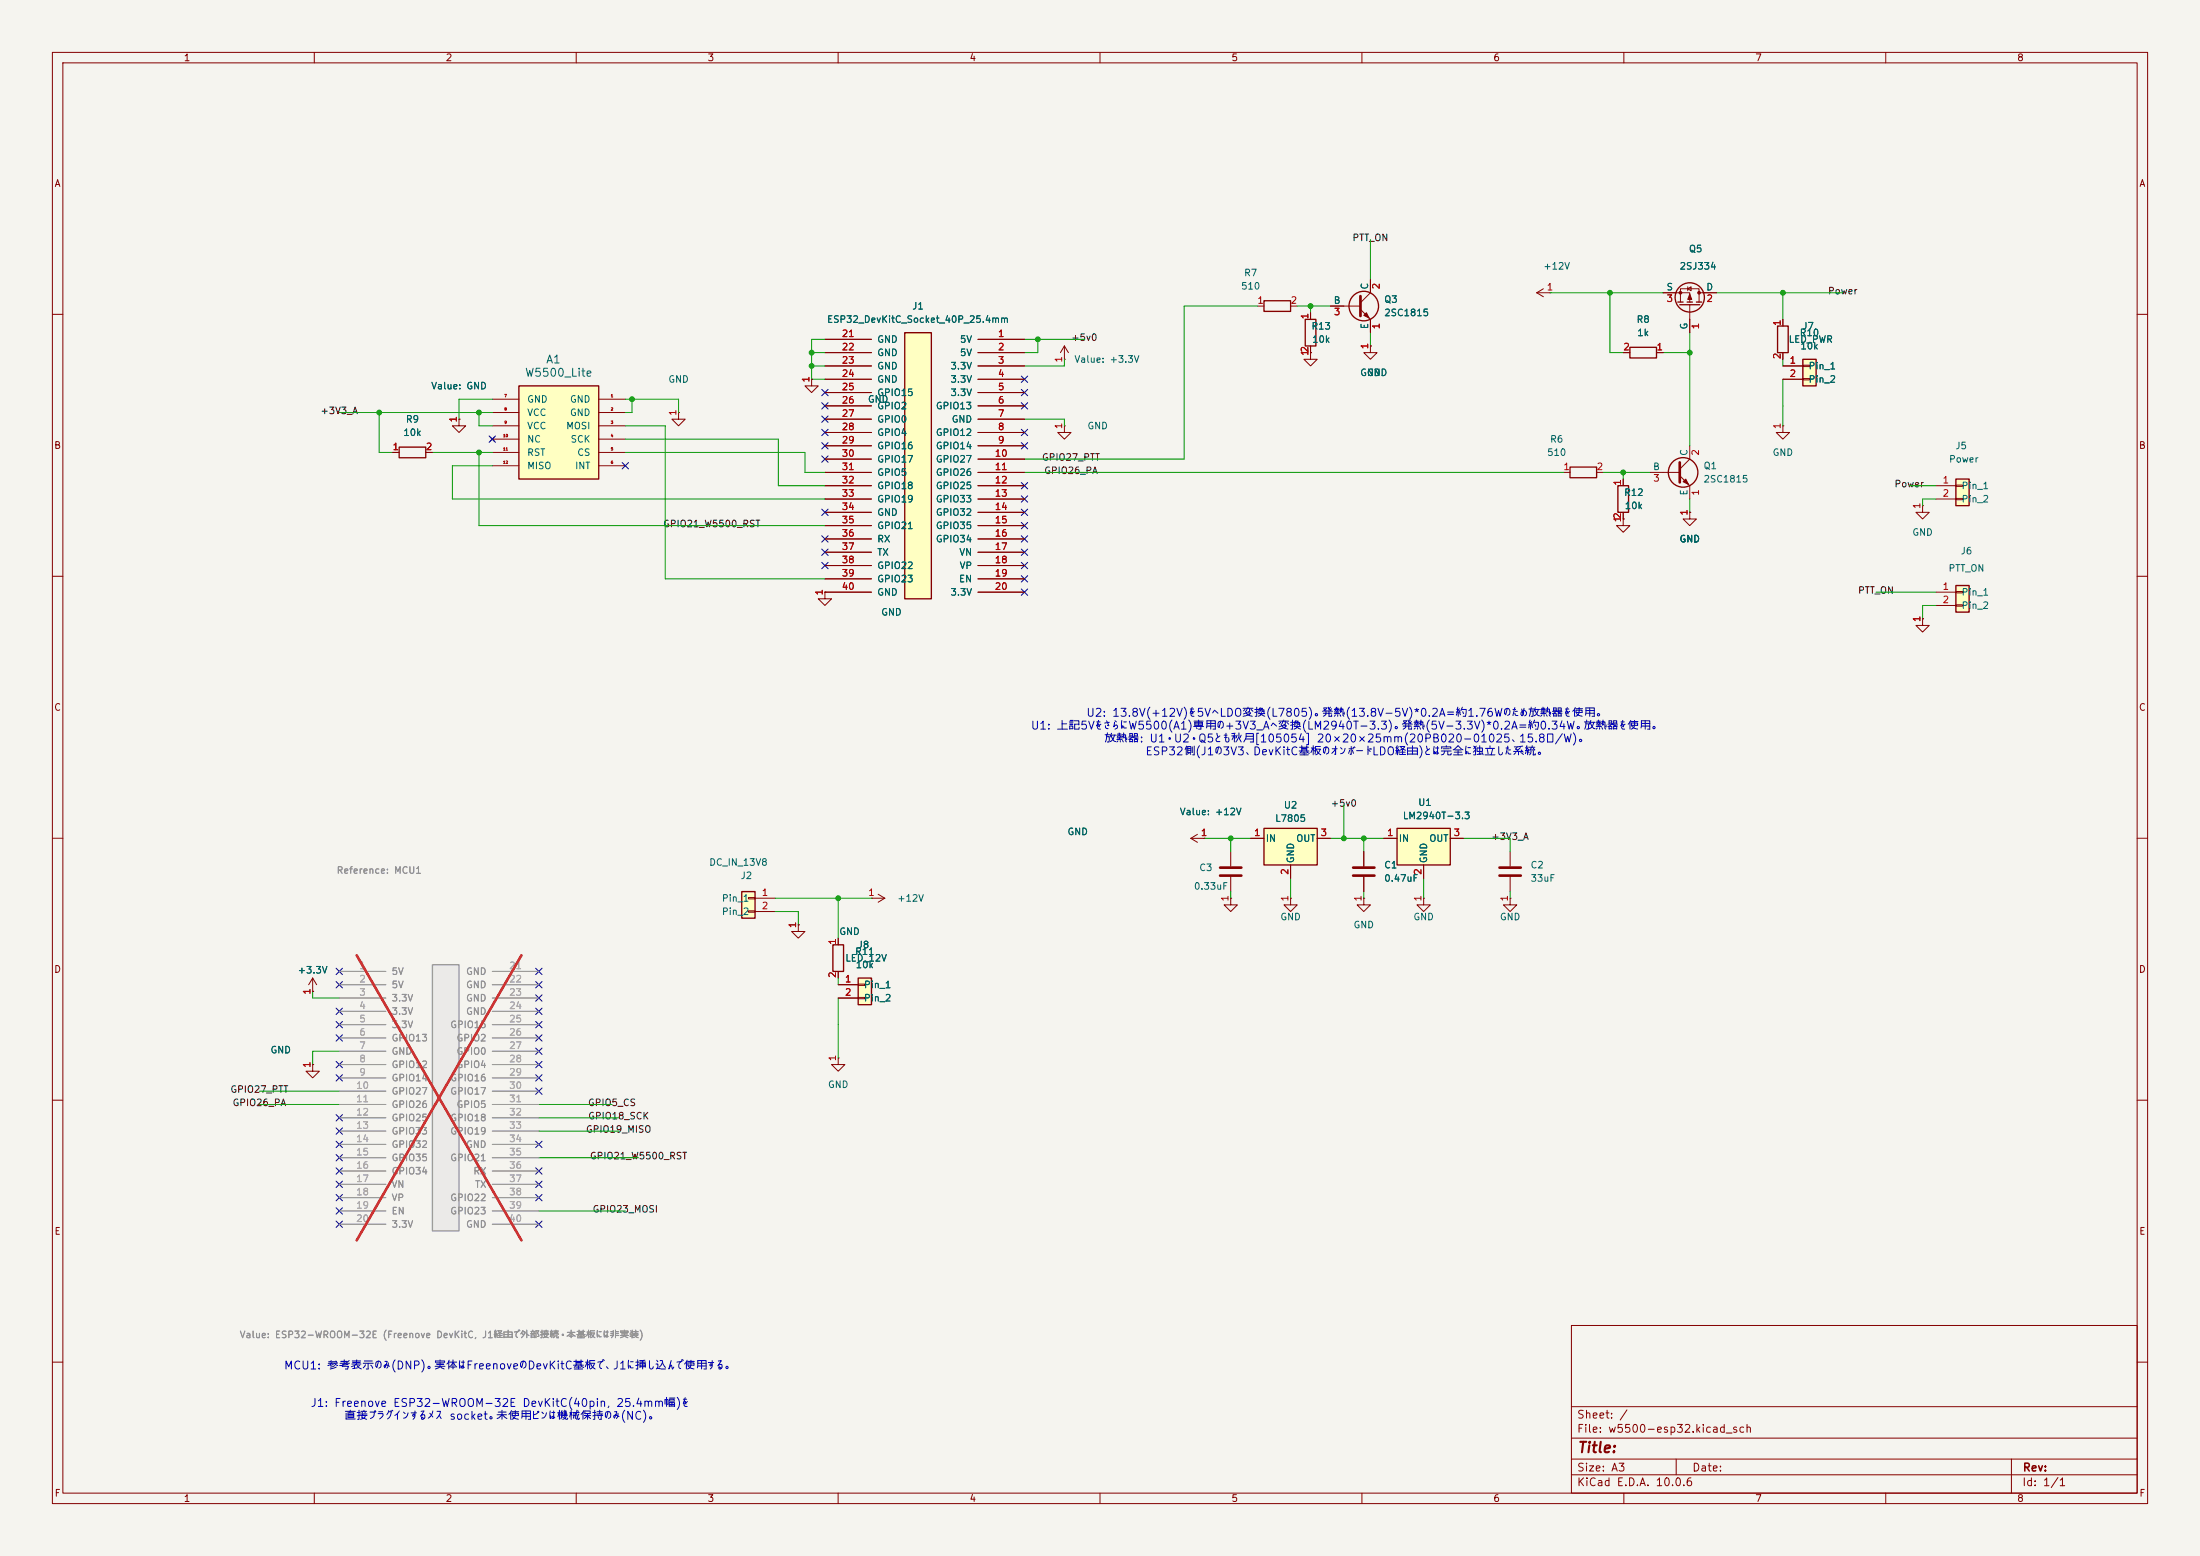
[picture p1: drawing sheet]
<svg xmlns="http://www.w3.org/2000/svg" width="420mm" height="297mm" viewBox="0 0 420 297" stroke-linecap="round" stroke-linejoin="round" font-family="sans-serif">
<path d="M0 0h420v297h-420z" fill="#f5f4ef" stroke="#f5f4ef" stroke-width=".19"/>
<g fill="none" stroke="#840000" stroke-width=".19">
<path d="M10 10h400v277h-400zM12 12h396v273h-396zM60 10v2M110 10v2M160 10v2M210 10v2M260 10v2M310 10v2M360 10v2M254 58.4h5.7M259.7 59.1l1.9 1.9v2.5M261.6 53.3v2.6l-1.9 1.9"/>
<path d="M10 60h2M250.2 67.3v1.3h1.3l-1.3 1.3-1.3-1.3h1.3M250.2 67.3h.1M408 60h2M10 110h2M367 118.1v1.3h1.3l-1.3 1.3-1.2-1.3h1.2M367 118.1h.1M408 110h2M10 160h2M408 160h2M10 210h2M408 210h2"/>
<path d="M300 253h108v32h-108zM10 260h2M300 278.5h108M300 274.5h108M300 268.5h108M320 278.5v3M384 278.5v6.5M408 260h2M60 285v2M110 285v2M160 285v2M210 285v2"/>
<path d="M260 285v2M300 281.5h108M310 285v2M360 285v2"/>
</g>
<path d="M259.7 56.5v3.8" fill="none" stroke="#840000" stroke-width=".51"/>
<circle cx="260.3" cy="58.4" r="2.82" fill="none" stroke="#840000" stroke-width=".25"/>
<path d="M260.3 60.2l.6-.5 .5 1z" fill="#840000" stroke="#840000" stroke-width=".19"/>
<path d="M241.3 158.1h10.2v7h-10.2z" fill="#ffffc2"/>
<path d="M241.3 158.1h10.2v7h-10.2z" fill="none" stroke="#840000" stroke-width=".25"/>
<path d="M238.8 160h2.5M246.4 165.1v2.5M251.5 160h2.5" fill="none" stroke="#840000" stroke-width=".19"/>
<path d="M266.7 158.1h10.2v7h-10.2z" fill="#ffffc2"/>
<path d="M266.7 158.1h10.2v7h-10.2z" fill="none" stroke="#840000" stroke-width=".25"/>
<g fill="none" stroke="#840000" stroke-width=".19">
<path d="M228.6 159.3l-1.3 .7M227.3 160h2.6M227.3 160l1.3 .8M229.9 160h.1M234.9 171.5v1.2h1.3l-1.3 1.3-1.2-1.3h1.2M234.9 171.5h.1M234.9 162.6v2.8M234.9 167.4v2.8M260.3 162.6v2.8M260.3 167.4v2.8M264.2 160h2.5M271.8 171.5v1.2h1.2l-1.2 1.3-1.3-1.3h1.3"/>
<path d="M271.8 171.5h.1M271.8 165.1v2.5M276.9 160h2.5M288.3 171.5v1.2h1.3l-1.3 1.3-1.3-1.3h1.3M288.3 171.5h.1M288.3 162.6v2.8M288.3 167.4v2.8"/>
</g>
<path d="M232.9 165.6h4.1M232.9 167.1h4.1M258.3 165.6h4.1M258.3 167.1h4.1M286.3 165.6h4M286.3 167.1h4" fill="none" stroke="#840000" stroke-width=".51"/>
<path d="M172.7 63.5h5.1v50.8h-5.1z" fill="#ffffc2"/>
<path d="M172.7 63.5h5.1v50.8h-5.1z" fill="none" stroke="#840000" stroke-width=".25"/>
<g fill="none" stroke="#840000" stroke-width=".19">
<path d="M129.5 78.7v1.3h1.3l-1.3 1.3-1.2-1.3h1.2M129.5 78.7h.1M154.9 72.4v1.3h1.3l-1.3 1.2-1.2-1.2h1.2M154.9 72.4h.1M157.5 64.8h8.9M157.5 67.3h8.9M157.5 69.9h8.9M157.5 72.4h8.9M157.5 74.9h8.9M157.5 77.5h8.9M186.7 64.8h8.9M186.7 67.3h8.9"/>
<path d="M186.7 69.9h8.9M186.7 72.4h8.9M186.7 74.9h8.9M186.7 77.5h8.9M157.5 80h8.9M157.5 82.6h8.9M157.5 85.1h8.9M157.5 87.6h8.9M157.5 90.2h8.9M157.5 92.7h8.9M157.5 95.3h8.9M157.5 97.8h8.9"/>
<path d="M186.7 80h8.9M186.7 82.6h8.9M186.7 85.1h8.9M186.7 87.6h8.9M186.7 90.2h8.9M186.7 92.7h8.9M186.7 95.3h8.9M186.7 97.8h8.9M340.4 81.3v1.3h1.2l-1.2 1.2-1.3-1.2h1.3M340.4 81.3h.1M157.5 113v1.3h1.2l-1.2 1.3-1.3-1.3h1.3M157.5 113h.1"/>
<path d="M157.5 100.3h8.9M157.5 102.9h8.9M157.5 105.4h8.9M157.5 108h8.9M157.5 110.5h8.9M157.5 113h8.9M186.7 100.3h8.9M186.7 102.9h8.9M186.7 105.4h8.9M186.7 108h8.9M186.7 110.5h8.9M186.7 113h8.9"/>
</g>
<path d="M344.2 68.6h2.5v5.1h-2.5z" fill="#ffffc2"/>
<g fill="none" stroke="#840000" stroke-width=".25">
<path d="M320.3 57.7h1M320.7 58.2h3.8M322.1 57.7h1M323.8 57.7h1.1M311.1 66.3h5.1v2h-5.1zM339.3 62.2h2.1v5.1h-2.1zM344.2 68.6h2.5v5.1h-2.5z"/>
<circle cx="322.6" cy="56.8" r="2.79"/>
</g>
<g fill="none" stroke="#840000" stroke-width=".19">
<path d="M317.5 55.9h5.1v1.8M320.8 57.7v-2.6h3.6v2.6M322.2 55.1l.6-.4v.8zM322.2 54.7v.8M322.6 58.2v5.3M324.4 55.9h3.3M309.9 67.3h1.2M316.2 67.3h1.3M340.4 69.9h3.8M340.4 72.4h3.8M340.4 61v1.2M340.4 67.3v1.3"/>
<path d="M344.2 69.7h1.2v.3h-1.2zM344.2 72.3h1.2v.2h-1.2z"/>
</g>
<g fill="#840000" stroke="#840000" stroke-width=".19">
<path d="M322.6 56.1l.4 1.1h-.8z"/>
<circle cx="324.4" cy="55.9" r=".25"/>
<circle cx="320.8" cy="55.9" r=".25"/>
</g>
<path d="M373.4 111.8h2.5v5h-2.5z" fill="#ffffc2"/>
<path d="M373.4 111.8h2.5v5h-2.5z" fill="none" stroke="#840000" stroke-width=".25"/>
<path d="M369.6 113h3.8M369.6 115.6h3.8M373.4 112.9h1.2v.3h-1.2zM373.4 115.4h1.2v.3h-1.2zM59.7 203.2v1.3h1.3l-1.3 1.2-1.3-1.2h1.3M59.7 203.2h.1" fill="none" stroke="#840000" stroke-width=".19"/>
<path d="M82.5 184.2h5.1v50.7h-5.1z" fill="#ebeae8"/>
<path d="M82.5 184.2h5.1v50.7h-5.1z" fill="none" stroke="#9c9b98" stroke-width=".25"/>
<g fill="none" stroke="#9c9b98" stroke-width=".19">
<path d="M64.8 185.4h8.9M64.8 188h8.9M64.8 190.5h8.9M64.8 193h8.9M64.8 195.6h8.9M64.8 198.1h8.9M94 185.4h8.9M94 188h8.9M94 190.5h8.9M94 193h8.9M94 195.6h8.9M94 198.1h8.9"/>
<path d="M64.8 200.7h8.9M64.8 203.2h8.9M64.8 205.7h8.9M64.8 208.3h8.9M64.8 210.8h8.9M64.8 213.4h8.9M64.8 215.9h8.9M64.8 218.4h8.9M94 200.7h8.9M94 203.2h8.9M94 205.7h8.9M94 208.3h8.9"/>
<path d="M94 210.8h8.9M94 213.4h8.9M94 215.9h8.9M94 218.4h8.9M64.8 221h8.9M64.8 223.5h8.9M64.8 226.1h8.9M64.8 228.6h8.9M64.8 231.1h8.9M64.8 233.7h8.9M94 221h8.9M94 223.5h8.9"/>
<path d="M94 226.1h8.9M94 228.6h8.9M94 231.1h8.9M94 233.7h8.9"/>
</g>
<path d="M68.1 182.4l31.4 54.3M99.5 182.4l-31.4 54.3" fill="none" stroke="#e12e31" stroke-width=".46"/>
<path d="M367 96.5v1.3h1.3l-1.3 1.3-1.2-1.3h1.2M367 96.5h.1M59.7 189.2h.1M59.7 186.7l-.8 1.3M59.7 186.7l.8 1.3M59.7 186.7v2.5" fill="none" stroke="#840000" stroke-width=".19"/>
<path d="M373.4 91.4h2.5v5.1h-2.5z" fill="#ffffc2"/>
<path d="M241.3 57.4h5.1v2h-5.1zM249.2 61h2v5h-2zM76.2 85.3h5.1v2.1h-5.1zM373.4 91.4h2.5v5.1h-2.5z" fill="none" stroke="#840000" stroke-width=".25"/>
<g fill="none" stroke="#840000" stroke-width=".19">
<path d="M240 58.4h1.3M246.4 58.4h1.2M250.2 59.7v1.3M250.2 66v1.3M261.6 66v1.3h1.3l-1.3 1.3-1.3-1.3h1.3M261.6 66h.1M74.9 86.4h1.3M81.3 86.4h1.2M87.6 80v1.3h1.3l-1.3 1.3-1.2-1.3h1.2M87.6 80h.1M369.6 92.7h3.8M369.6 95.3h3.8"/>
<path d="M373.4 92.6h1.2v.2h-1.2zM373.4 95.1h1.2v.3h-1.2z"/>
</g>
<path d="M99.1 73.7h15.2v17.7h-15.2z" fill="#ffffc2"/>
<g fill="none" stroke="#840000" stroke-width=".25">
<path d="M99.1 73.7h15.2v17.7h-15.2zM299.7 89.2h5.1v2h-5.1zM308.9 92.7h2v5.1h-2z"/>
<circle cx="321.3" cy="90.2" r="2.82"/>
</g>
<g fill="none" stroke="#840000" stroke-width=".19">
<path d="M293.4 55.9l1.2 .7M293.4 55.9h2.5M294.6 55.1l-1.2 .8M295.9 55.9h.1M94 76.2h5.1M94 78.7h5.1M114.3 76.2h5.1M114.3 78.7h5.1M203.2 68.6h.1M203.2 66l.8 1.3M203.2 66l-.8 1.3M203.2 66v2.6"/>
<path d="M93.6 83.4l.8 .8M94 81.3h5.1M94 83.8h5.1M94 86.4h5.1M94 88.9h5.1M94.4 83.4l-.8 .8M114.3 81.3h5.1M114.3 83.8h5.1M114.3 86.4h5.1M114.3 88.9h5.1M203.2 81.3v1.3h-1.3l1.3 1.2 1.3-1.2h-1.3M203.2 81.3h.1"/>
<path d="M298.4 90.2h1.3M304.8 90.2h1.3M309.9 99.1v1.2h1.2l-1.2 1.3-1.3-1.3h1.3M309.9 99.1h.1M309.9 91.4v1.3M309.9 97.8v1.3M315 90.2h5.7M320.7 90.8l1.9 1.9v2.6M322.6 97.8v1.3h1.2l-1.2 1.2-1.3-1.2h1.3M322.6 97.8h.1M322.6 85.1v2.5l-1.9 1.9M246.4 171.5v1.2h1.2l-1.2 1.3-1.3-1.3h1.3"/>
<path d="M246.4 171.5h.1M260.3 171.5v1.2h1.3l-1.3 1.3-1.2-1.3h1.2M260.3 171.5h.1"/>
</g>
<path d="M320.7 88.3v3.8" fill="none" stroke="#840000" stroke-width=".51"/>
<path d="M321.3 91.9l.5-.5 .5 1.1z" fill="#840000" stroke="#840000" stroke-width=".19"/>
<path d="M141.6 170.2h2.5v5.1h-2.5z" fill="#ffffc2"/>
<path d="M141.6 170.2h2.5v5.1h-2.5zM159 180.3h2v5.1h-2z" fill="none" stroke="#840000" stroke-width=".25"/>
<path d="M142.9 171.3h1.2v.3h-1.2zM142.9 173.9h1.2v.2h-1.2zM144.1 171.5h3.9M144.1 174h3.9M152.4 176.5v1.3h-1.3l1.3 1.3 1.3-1.3h-1.3M152.4 176.5h.1M160 179.1v1.2M166.4 171.5h.1M166.4 171.5h2.5M167.6 170.7l1.3 .8M168.9 171.5l-1.3 .7M160 185.4v1.3" fill="none" stroke="#840000" stroke-width=".19"/>
<path d="M163.8 186.7h2.6v5.1h-2.6z" fill="#ffffc2"/>
<path d="M163.8 186.7h2.6v5.1h-2.6z" fill="none" stroke="#840000" stroke-width=".25"/>
<g fill="none" stroke="#840000" stroke-width=".19">
<path d="M250.2 59.7v1.3M254 58.4h2.5M261.6 53.3v2.6M317.5 55.9h2.5M325.1 55.9h2.6M154.9 72.4h.1M157.5 67.3h8.9M157.5 69.9h8.9M157.5 72.4h8.9M157.5 64.8h8.9M157.5 74.9h8.9M157.5 77.5h8.9"/>
<path d="M186.7 67.3h8.9M186.7 69.9h8.9M186.7 72.4h8.9M186.7 64.8h8.9M186.7 74.9h8.9M186.7 77.5h8.9M250.2 67.3h.1M250.2 66v1.3M261.6 66h.1M261.6 61v2.5M309.9 67.3h1.2M316.2 67.3h1.3"/>
<path d="M322.6 61v2.5M340.4 61v1.2M340.4 67.3v1.3M340.4 69.9h3.8M340.4 72.4h3.8M74.9 86.4h1.3M81.3 86.4h1.2M87.6 80h.1M157.5 80h8.9M157.5 82.6h8.9M157.5 85.1h8.9M157.5 87.6h8.9"/>
<path d="M157.5 90.2h8.9M157.5 92.7h8.9M157.5 95.3h8.9M157.5 97.8h8.9M186.7 80h8.9M186.7 82.6h8.9M186.7 85.1h8.9M186.7 87.6h8.9M186.7 90.2h8.9M186.7 92.7h8.9M186.7 95.3h8.9M186.7 97.8h8.9"/>
<path d="M309.9 99.1h.1M309.9 91.4v1.3M309.9 97.8v1.3M322.6 97.8h.1M157.5 113h.1M157.5 100.3h8.9M157.5 102.9h8.9M157.5 105.4h8.9M157.5 108h8.9M157.5 110.5h8.9M157.5 113h8.9M186.7 100.3h8.9"/>
<path d="M186.7 102.9h8.9M186.7 105.4h8.9M186.7 108h8.9M186.7 110.5h8.9M186.7 113h8.9M367 118.1h.1M152.4 176.5h.1M160 179.1v1.2M229.9 160h.1M238.8 160h2.5M246.4 165.1v2.5M251.5 160h2.5"/>
<path d="M260.3 162.6v2.8M260.3 167.4v2.8M264.2 160h2.5M271.8 165.1v2.5M276.9 160h2.5M59.7 189.2h.1M160 188h3.8M160 190.5h3.8M160 185.4v1.3M163.8 187.8h1.3v.3h-1.3zM163.8 190.4h1.3v.2h-1.3zM59.7 203.2h.1"/>
<path d="M160 201.9v1.3h1.3l-1.3 1.3-1.3-1.3h1.3M160 201.9h.1"/>
</g>
<g fill="none" stroke="#009600" stroke-width=".19">
<path d="M240 58.4h-13.9v29.2h-30.5M247.6 58.4h6.4M250.2 58.4v1.3M261.6 45.7v7.6M295.9 55.9h21.6M307.3 55.9v11.4h2.6M327.7 55.9h24.1M340.4 55.9v5.1M64.8 78.7h29.2M72.4 78.7v7.7h2.5M91.4 78.7v2.6h2.6M94 76.2h-6.4v3.8"/>
<path d="M119.4 76.2h10.1v2.5M120.6 76.2v2.5h-1.2M154.9 67.3h2.6M154.9 69.9h2.6M157.5 64.8h-2.6v7.6h2.6M195.6 64.8h11.4M198.1 64.8v2.5h-2.5M203.2 68.6v1.3h-7.6M261.6 63.5v2.5M317.5 67.3h5.1M322.6 63.5v21.6M340.4 68.6v1.3"/>
<path d="M340.4 72.4v8.9M82.5 86.4h11.5M91.4 86.4v13.9h66.1M94 88.9h-7.6v6.4h71.1M119.4 83.8h29.2v8.9h8.9M119.4 86.4h34.3v3.8h3.8M119.4 81.3h7.6v29.2h30.5M195.6 90.2h102.8M195.6 80h7.6v1.3M306.1 90.2h8.9M309.9 90.2v1.2M322.6 95.3v2.5"/>
<path d="M364.5 92.7h5.1M369.6 95.3h-2.6v1.2M358.1 113h11.5M369.6 115.6h-2.6v2.5M256.5 153.7v6.3M148 174h4.4v2.5M148 171.5h18.4M160 171.5v7.6M229.9 160h8.9M234.9 160v2.6M234.9 170.2v1.3M246.4 167.6v3.9"/>
<path d="M254 160h10.2M260.3 160v2.6M260.3 170.2v1.3M271.8 167.6v3.9M279.4 160h8.9v2.6M288.3 170.2v1.3M59.7 189.2v1.3h5.1M160 186.7v1.3M160 190.5v11.4M49.5 210.8h15.3M49.5 208.3h15.3M64.8 200.7h-5.1v2.5"/>
<path d="M102.9 210.8h13.9M102.9 215.9h15.2M102.9 213.4h15.2M102.9 221h19M102.9 231.1h16.5"/>
</g>
<g fill="none" stroke="#000084" stroke-width=".19">
<path d="M156.9 79.4l1.2 1.2M156.9 74.3l1.2 1.2M156.9 76.9l1.2 1.2M158.1 79.4l-1.2 1.2M158.1 74.3l-1.2 1.2M158.1 76.9l-1.2 1.2M195 74.3l1.2 1.2M195 76.9l1.2 1.2M195 71.8l1.2 1.2M196.2 74.3l-1.2 1.2M196.2 76.9l-1.2 1.2M196.2 71.8l-1.2 1.2"/>
<path d="M93.4 83.2l1.2 1.2M94.6 83.2l-1.2 1.2M118.8 88.3l1.2 1.2M120 88.3l-1.2 1.2M156.9 87l1.2 1.2M156.9 97.2l1.2 1.2M156.9 81.9l1.2 1.3M156.9 84.5l1.2 1.2M158.1 87l-1.2 1.2M158.1 97.2l-1.2 1.2M158.1 81.9l-1.2 1.3M158.1 84.5l-1.2 1.2"/>
<path d="M195 81.9l1.2 1.3M195 92.1l1.2 1.2M195 84.5l1.2 1.2M195 99.7l1.2 1.2M195 97.2l1.2 1.2M195 94.6l1.2 1.3M196.2 81.9l-1.2 1.3M196.2 92.1l-1.2 1.2M196.2 84.5l-1.2 1.2M196.2 99.7l-1.2 1.2M196.2 97.2l-1.2 1.2M196.2 94.6l-1.2 1.3"/>
<path d="M156.9 102.3l1.2 1.2M156.9 104.8l1.2 1.2M156.9 107.3l1.2 1.3M158.1 102.3l-1.2 1.2M158.1 104.8l-1.2 1.2M158.1 107.3l-1.2 1.3M195 107.3l1.2 1.3M195 102.3l1.2 1.2M195 109.9l1.2 1.2M195 104.8l1.2 1.2M195 112.4l1.2 1.2M196.2 107.3l-1.2 1.3"/>
<path d="M196.2 102.3l-1.2 1.2M196.2 109.9l-1.2 1.2M196.2 104.8l-1.2 1.2M196.2 112.4l-1.2 1.2M64.2 195l1.2 1.2M64.2 197.5l1.2 1.2M64.2 184.8l1.2 1.2M64.2 187.4l1.2 1.2M64.2 192.4l1.2 1.2M65.4 195l-1.2 1.2M65.4 197.5l-1.2 1.2M65.4 184.8l-1.2 1.2"/>
<path d="M65.4 187.4l-1.2 1.2M65.4 192.4l-1.2 1.2M102.3 189.9l1.2 1.2M102.3 197.5l1.2 1.2M102.3 192.4l1.2 1.2M102.3 195l1.2 1.2M102.3 187.4l1.2 1.2M102.3 184.8l1.2 1.2M103.5 189.9l-1.2 1.2M103.5 184.8l-1.2 1.2M103.5 195l-1.2 1.2M103.5 192.4l-1.2 1.2"/>
<path d="M103.5 187.4l-1.2 1.2M103.5 197.5l-1.2 1.2M64.2 215.3l1.2 1.2M64.2 202.6l1.2 1.2M64.2 205.1l1.2 1.2M64.2 212.8l1.2 1.2M64.2 217.8l1.2 1.2M65.4 215.3l-1.2 1.2M65.4 202.6l-1.2 1.2M65.4 205.1l-1.2 1.2M65.4 212.8l-1.2 1.2M65.4 217.8l-1.2 1.2"/>
<path d="M102.3 200.1l1.2 1.2M102.3 202.6l1.2 1.2M102.3 217.8l1.2 1.2M102.3 205.1l1.2 1.2M102.3 207.7l1.2 1.2M103.5 200.1l-1.2 1.2M103.5 202.6l-1.2 1.2M103.5 217.8l-1.2 1.2M103.5 205.1l-1.2 1.2M103.5 207.7l-1.2 1.2M64.2 228l1.2 1.2M64.2 225.5l1.2 1.2"/>
<path d="M64.2 222.9l1.2 1.2M64.2 220.4l1.2 1.2M64.2 230.5l1.2 1.2M64.2 233.1l1.2 1.2M65.4 228l-1.2 1.2M65.4 225.5l-1.2 1.2M65.4 222.9l-1.2 1.2M65.4 230.5l-1.2 1.2M65.4 220.4l-1.2 1.2M65.4 233.1l-1.2 1.2M102.3 222.9l1.2 1.2M102.3 228l1.2 1.2"/>
<path d="M102.3 225.5l1.2 1.2M102.3 233.1l1.2 1.2M103.5 222.9l-1.2 1.2M103.5 228l-1.2 1.2M103.5 225.5l-1.2 1.2M103.5 233.1l-1.2 1.2"/>
</g>
<g fill="none" stroke="#9c9b98" stroke-width=".19">
<path d="M64.8 185.4h8.9M64.8 188h8.9M64.8 190.5h8.9M64.8 193h8.9M64.8 195.6h8.9M64.8 198.1h8.9M94 185.4h8.9M94 188h8.9M94 190.5h8.9M94 193h8.9M94 195.6h8.9M94 198.1h8.9"/>
<path d="M64.8 200.7h8.9M64.8 203.2h8.9M64.8 205.7h8.9M64.8 208.3h8.9M64.8 210.8h8.9M64.8 213.4h8.9M64.8 215.9h8.9M64.8 218.4h8.9M94 200.7h8.9M94 203.2h8.9M94 205.7h8.9M94 208.3h8.9"/>
<path d="M94 210.8h8.9M94 213.4h8.9M94 215.9h8.9M94 218.4h8.9M64.8 221h8.9M64.8 223.5h8.9M64.8 226.1h8.9M64.8 228.6h8.9M64.8 231.1h8.9M64.8 233.7h8.9M94 221h8.9M94 223.5h8.9"/>
<path d="M94 226.1h8.9M94 228.6h8.9M94 231.1h8.9M94 233.7h8.9"/>
</g>
<path d="M68.1 182.4l31.4 54.3M99.5 182.4l-31.4 54.3" fill="none" stroke="#e12e31" stroke-width=".46"/>
<g fill="#009600" stroke="#009600" stroke-width=".19">
<circle cx="307.3" cy="55.9" r=".46"/>
<circle cx="198.1" cy="64.8" r=".46"/>
<circle cx="250.2" cy="58.4" r=".46"/>
<circle cx="72.4" cy="78.7" r=".46"/>
<circle cx="91.4" cy="86.4" r=".46"/>
<circle cx="91.4" cy="78.7" r=".46"/>
<circle cx="160" cy="171.5" r=".46"/>
<circle cx="309.9" cy="90.2" r=".46"/>
<circle cx="340.4" cy="55.9" r=".46"/>
<circle cx="322.6" cy="67.3" r=".46"/>
<circle cx="154.9" cy="67.3" r=".46"/>
<circle cx="154.9" cy="69.9" r=".46"/>
<circle cx="120.6" cy="76.2" r=".46"/>
<circle cx="234.9" cy="160" r=".46"/>
<circle cx="260.3" cy="160" r=".46"/>
<circle cx="256.5" cy="160" r=".46"/>
</g>
<text font-size="2" fill="#840000" x="301" y="277.8">Title:</text>
<g font-size="1.5" fill="#006464">
<text x="104.1" y="69.7">A1</text>
<text x="100.1" y="72.3">W5500_Lite</text>
</g>
<g font-size="1.5" fill="#0000c2">
<text x="207.3" y="137.2">U2: 13.8V(+12V)を5VへLDO変換(L7805)。発熱(13.8V-5V)*0.2A=約1.76Wのため放熱器を使用。</text>
<text x="196.7" y="139.6">U1: 上記5VをさらにW5500(A1)専用の+3V3_Aへ変換(LM2940T-3.3)。発熱(5V-3.3V)*0.2A=約0.34W。放熱器を使用。</text>
<text x="210.7" y="142.1">放熱器: U1・U2・Q5とも秋月[105054] 20×20×25mm(20PB020-01025、15.8℃/W)。</text>
<text x="218.5" y="144.5">ESP32側(J1の3V3、DevKitC基板のオンボードLDO経由)とは完全に独立した系統。</text>
<text x="54.1" y="261.8">MCU1: 参考表示のみ(DNP)。実体はFreenoveのDevKitC基板で、J1に挿し込んで使用する。</text>
<text x="59.2" y="268.9">J1: Freenove ESP32-WROOM-32E DevKitC(40pin, 25.4mm幅)を</text>
<text x="65.6" y="271.4">直接プラグインするメス socket。未使用ピンは機械保持のみ(NC)。</text>
</g>
<g font-size="1.5" fill="#840000">
<text x="300.9" y="273.8">File: w5500-esp32.kicad_sch</text>
<text x="300.9" y="271.1">Sheet: /</text>
<text x="300.9" y="281.2">Size: A3</text>
<text x="322.9" y="281.2">Date:</text>
<text x="386" y="281.2">Rev:</text>
<text x="300.9" y="284">KiCad E.D.A. 10.0.6</text>
<text x="385.9" y="284">Id: 1/1</text>
</g>
<g font-size="1.3" fill="#840000">
<text x="35" y="12">1</text>
<text x="85" y="12">2</text>
<text x="135" y="12">3</text>
<text x="185" y="12">4</text>
<text x="235" y="12">5</text>
<text x="285" y="12">6</text>
<text x="335" y="12">7</text>
<text x="385" y="12">8</text>
<text x="10.3" y="36">A</text>
<text x="408.3" y="36">A</text>
<text x="10.2" y="86">B</text>
<text x="408.2" y="86">B</text>
<text x="10.2" y="136">C</text>
<text x="408.2" y="136">C</text>
<text x="10.2" y="186">D</text>
<text x="408.2" y="186">D</text>
<text x="10.3" y="236">E</text>
<text x="408.3" y="236">E</text>
<text x="10.3" y="286">F</text>
<text x="35" y="287">1</text>
<text x="85" y="287">2</text>
<text x="135" y="287">3</text>
<text x="185" y="287">4</text>
<text x="235" y="287">5</text>
<text x="285" y="287">6</text>
<text x="335" y="287">7</text>
<text x="385" y="287">8</text>
<text x="408.3" y="286">F</text>
</g>
<g font-size="1.3" fill="#0f0f0f">
<text x="258.1" y="46.3">PTT_ON</text>
<text x="348.9" y="56.5">Power</text>
<text x="204.4" y="65.4">+5v0</text>
<text x="61.1" y="79.4">+3V3_A</text>
<text x="198.8" y="88.2">GPIO27_PTT</text>
<text x="199.2" y="90.8">GPIO26_PA</text>
<text x="361.6" y="93.3">Power</text>
<text x="126.5" y="100.9">GPIO21_W5500_RST</text>
<text x="354.6" y="113.6">PTT_ON</text>
<text x="253.9" y="154.3">+5v0</text>
<text x="284.6" y="160.6">+3V3_A</text>
<text x="43.9" y="208.9">GPIO27_PTT</text>
<text x="44.3" y="211.4">GPIO26_PA</text>
<text x="112.1" y="211.4">GPIO5_CS</text>
<text x="112.2" y="214">GPIO18_SCK</text>
<text x="111.8" y="216.5">GPIO19_MISO</text>
<text x="112.5" y="221.6">GPIO21_W5500_RST</text>
<text x="113" y="231.8">GPIO23_MOSI</text>
</g>
<g font-size="1.3" fill="#006464">
<text x="237.4" y="53">R7</text>
<text x="294.5" y="51.8">+12V</text>
<text x="320.5" y="51.8">2SJ334</text>
<text x="322.3" y="48.5">Q5</text>
<text x="174" y="59.4">J1</text>
<text x="236.8" y="55.6">510</text>
<text x="254.5" y="58.3">B</text>
<text x="261.5" y="55.4" transform="rotate(-90 261.5 55.4)">C</text>
<text x="264.1" y="58.1">Q3</text>
<text x="318" y="55.7">S</text>
<text x="325.6" y="55.7">D</text>
<text x="157.8" y="61.9">ESP32_DevKitC_Socket_40P_25.4mm</text>
<text x="167.4" y="65.7">GND</text>
<text x="183.1" y="65.7">5V</text>
<text x="250.3" y="63.2">R13</text>
<text x="250.4" y="65.7">10k</text>
<text x="261.5" y="62.9" transform="rotate(-90 261.5 62.9)">E</text>
<text x="264.1" y="60.7">2SC1815</text>
<text x="312.3" y="61.9">R8</text>
<text x="312.4" y="64.5">1k</text>
<text x="322.4" y="63" transform="rotate(-90 322.4 63)">G</text>
<text x="341.4" y="65.7">LED_PWR</text>
<text x="343.5" y="64.5">R10</text>
<text x="344" y="63.2">J7</text>
<text x="167.4" y="68.3">GND</text>
<text x="167.4" y="70.8">GND</text>
<text x="181.3" y="70.8">3.3V</text>
<text x="183.1" y="68.3">5V</text>
<text x="205" y="69.5">Value: +3.3V</text>
<text x="343.6" y="67">10k</text>
<text x="345.2" y="70.8">Pin_1</text>
<text x="82.2" y="74.6">Value: GND</text>
<text x="100.5" y="77.2">GND</text>
<text x="108.7" y="77.2">GND</text>
<text x="127.5" y="73.4">GND</text>
<text x="165.6" y="77.2">GND</text>
<text x="167.4" y="73.4">GND</text>
<text x="167.4" y="75.9">GPIO15</text>
<text x="181.3" y="73.4">3.3V</text>
<text x="181.3" y="75.9">3.3V</text>
<text x="259.6" y="72.1">GND</text>
<text x="260.8" y="72.1">GND</text>
<text x="345.2" y="73.4">Pin_2</text>
<text x="76.9" y="83.5">10k</text>
<text x="77.4" y="81">R9</text>
<text x="100.5" y="79.7">VCC</text>
<text x="100.5" y="82.2">VCC</text>
<text x="108" y="82.2">MOSI</text>
<text x="108.7" y="79.7">GND</text>
<text x="167.4" y="78.4">GPIO2</text>
<text x="167.4" y="81">GPIO0</text>
<text x="167.4" y="83.5">GPIO4</text>
<text x="178.6" y="78.4">GPIO13</text>
<text x="178.6" y="83.5">GPIO12</text>
<text x="181.6" y="81">GND</text>
<text x="207.5" y="82.2">GND</text>
<text x="100.5" y="84.8">NC</text>
<text x="100.5" y="87.3">RST</text>
<text x="100.5" y="89.9">MISO</text>
<text x="108.8" y="84.8">SCK</text>
<text x="109.7" y="89.9">INT</text>
<text x="110.1" y="87.3">CS</text>
<text x="167.4" y="86.1">GPIO16</text>
<text x="167.4" y="88.6">GPIO17</text>
<text x="178.6" y="86.1">GPIO14</text>
<text x="178.6" y="88.6">GPIO27</text>
<text x="295.2" y="87.3">510</text>
<text x="295.8" y="84.8">R6</text>
<text x="322.4" y="87.1" transform="rotate(-90 322.4 87.1)">C</text>
<text x="325.1" y="89.9">Q1</text>
<text x="338.3" y="87.3">GND</text>
<text x="372" y="88.6">Power</text>
<text x="373.2" y="86.1">J5</text>
<text x="167.4" y="91.1">GPIO5</text>
<text x="167.4" y="93.7">GPIO18</text>
<text x="178.6" y="91.1">GPIO26</text>
<text x="178.6" y="93.7">GPIO25</text>
<text x="309.9" y="95">R12</text>
<text x="315.5" y="90">B</text>
<text x="322.4" y="94.7" transform="rotate(-90 322.4 94.7)">E</text>
<text x="325.1" y="92.4">2SC1815</text>
<text x="374.4" y="93.7">Pin_1</text>
<text x="167.4" y="96.2">GPIO19</text>
<text x="167.4" y="98.8">GND</text>
<text x="167.4" y="101.3">GPIO21</text>
<text x="178.6" y="96.2">GPIO33</text>
<text x="178.6" y="98.8">GPIO32</text>
<text x="178.6" y="101.3">GPIO35</text>
<text x="310.1" y="97.5">10k</text>
<text x="374.4" y="96.2">Pin_2</text>
<text x="167.4" y="103.8">RX</text>
<text x="167.4" y="106.4">TX</text>
<text x="178.6" y="103.8">GPIO34</text>
<text x="183" y="106.4">VN</text>
<text x="320.5" y="103.8">GND</text>
<text x="365" y="102.6">GND</text>
<text x="374.2" y="106.1">J6</text>
<text x="167.4" y="108.9">GPIO22</text>
<text x="167.4" y="111.5">GPIO23</text>
<text x="167.4" y="114">GND</text>
<text x="181.3" y="114">3.3V</text>
<text x="183" y="111.5">EN</text>
<text x="183.1" y="108.9">VP</text>
<text x="371.9" y="109.4">PTT_ON</text>
<text x="374.4" y="114">Pin_1</text>
<text x="168.1" y="117.8">GND</text>
<text x="374.4" y="116.5">Pin_2</text>
<text x="225.1" y="155.9">Value: +12V</text>
<text x="245" y="154.6">U2</text>
<text x="270.6" y="154.1">U1</text>
<text x="203.7" y="159.7">GND</text>
<text x="241.5" y="161">IN</text>
<text x="243.3" y="157.2">L7805</text>
<text x="247.4" y="161">OUT</text>
<text x="266.9" y="161">IN</text>
<text x="267.7" y="156.7">LM2940T-3.3</text>
<text x="272.8" y="161">OUT</text>
<text x="135.3" y="165.6">DC_IN_13V8</text>
<text x="228.8" y="166.6">C3</text>
<text x="247.3" y="164.9" transform="rotate(-90 247.3 164.9)">GND</text>
<text x="264.1" y="166.1">C1</text>
<text x="272.7" y="164.9" transform="rotate(-90 272.7 164.9)">GND</text>
<text x="292.1" y="166.1">C2</text>
<text x="137.7" y="172.4">Pin_1</text>
<text x="141.3" y="168.1">J2</text>
<text x="171.2" y="172.4">+12V</text>
<text x="227.8" y="170.1">0.33uF</text>
<text x="264.1" y="168.6">0.47uF</text>
<text x="292.1" y="168.6">33uF</text>
<text x="137.7" y="175">Pin_2</text>
<text x="160.1" y="178.8">GND</text>
<text x="244.3" y="176">GND</text>
<text x="258.3" y="177.5">GND</text>
<text x="269.7" y="176">GND</text>
<text x="286.2" y="176">GND</text>
<text x="161.3" y="183.8">LED_12V</text>
<text x="163.1" y="182.6">R11</text>
<text x="163.2" y="185.1">10k</text>
<text x="163.6" y="181.3">J8</text>
<text x="56.7" y="186.1">+3.3V</text>
<text x="164.8" y="188.9">Pin_1</text>
<text x="164.8" y="191.5">Pin_2</text>
<text x="51.5" y="201.4">GND</text>
<text x="158" y="208">GND</text>
</g>
<g font-size="1.3" fill="#a90000">
<text x="239.9" y="58.3">1</text>
<text x="246.3" y="58.3">2</text>
<text x="263.7" y="55.3" transform="rotate(-90 263.7 55.3)">2</text>
<text x="295.2" y="55.7">1</text>
<text x="318" y="57.9">3</text>
<text x="325.7" y="57.9">2</text>
<text x="160.6" y="64.6">21</text>
<text x="190.4" y="64.6">1</text>
<text x="250.1" y="61.1" transform="rotate(-90 250.1 61.1)">1</text>
<text x="254.5" y="60.5">3</text>
<text x="263.7" y="63" transform="rotate(-90 263.7 63)">1</text>
<text x="324.6" y="63" transform="rotate(-90 324.6 63)">1</text>
<text x="340.2" y="62.3" transform="rotate(-90 340.2 62.3)">1</text>
<text x="160.6" y="67.2">22</text>
<text x="160.6" y="69.7">23</text>
<text x="190.4" y="67.2">2</text>
<text x="190.4" y="69.7">3</text>
<text x="203.1" y="69.3" transform="rotate(-90 203.1 69.3)">1</text>
<text x="250.1" y="68" transform="rotate(-90 250.1 68)">1</text>
<text x="250.1" y="67.4" transform="rotate(-90 250.1 67.4)">2</text>
<text x="261.5" y="66.8" transform="rotate(-90 261.5 66.8)">1</text>
<text x="309.8" y="67.2">2</text>
<text x="316.1" y="67.2">1</text>
<text x="340.2" y="68.7" transform="rotate(-90 340.2 68.7)">2</text>
<text x="341.5" y="69.7">1</text>
<text x="154.8" y="73.1" transform="rotate(-90 154.8 73.1)">1</text>
<text x="160.6" y="72.3">24</text>
<text x="160.6" y="74.8">25</text>
<text x="160.6" y="77.3">26</text>
<text x="190.4" y="72.3">4</text>
<text x="190.4" y="74.8">5</text>
<text x="190.4" y="77.3">6</text>
<text x="341.5" y="72.3">2</text>
<text x="87.5" y="80.7" transform="rotate(-90 87.5 80.7)">1</text>
<text x="129.4" y="79.5" transform="rotate(-90 129.4 79.5)">1</text>
<text x="160.6" y="79.9">27</text>
<text x="160.6" y="82.4">28</text>
<text x="190.4" y="79.9">7</text>
<text x="190.4" y="82.4">8</text>
<text x="203.1" y="82" transform="rotate(-90 203.1 82)">1</text>
<text x="340.2" y="82" transform="rotate(-90 340.2 82)">1</text>
<text x="74.8" y="86.2">1</text>
<text x="81.2" y="86.2">2</text>
<text x="160.6" y="85">29</text>
<text x="160.6" y="87.5">30</text>
<text x="189.8" y="87.5">10</text>
<text x="190.4" y="85">9</text>
<text x="324.6" y="87.1" transform="rotate(-90 324.6 87.1)">2</text>
<text x="160.6" y="90">31</text>
<text x="160.6" y="92.6">32</text>
<text x="160.6" y="95.1">33</text>
<text x="189.8" y="90">11</text>
<text x="189.8" y="92.6">12</text>
<text x="189.8" y="95.1">13</text>
<text x="298.4" y="90">1</text>
<text x="304.7" y="90">2</text>
<text x="309.7" y="92.8" transform="rotate(-90 309.7 92.8)">1</text>
<text x="315.5" y="92.2">3</text>
<text x="324.6" y="94.7" transform="rotate(-90 324.6 94.7)">1</text>
<text x="370.7" y="92.6">1</text>
<text x="370.7" y="95.1">2</text>
<text x="160.6" y="97.7">34</text>
<text x="160.6" y="100.2">35</text>
<text x="189.8" y="97.7">14</text>
<text x="189.8" y="100.2">15</text>
<text x="309.7" y="99.8" transform="rotate(-90 309.7 99.8)">1</text>
<text x="309.7" y="99.2" transform="rotate(-90 309.7 99.2)">2</text>
<text x="322.4" y="98.5" transform="rotate(-90 322.4 98.5)">1</text>
<text x="366.9" y="97.3" transform="rotate(-90 366.9 97.3)">1</text>
<text x="160.6" y="102.7">36</text>
<text x="160.6" y="105.3">37</text>
<text x="160.6" y="107.8">38</text>
<text x="189.8" y="102.7">16</text>
<text x="189.8" y="105.3">17</text>
<text x="189.8" y="107.8">18</text>
<text x="157.3" y="113.8" transform="rotate(-90 157.3 113.8)">1</text>
<text x="160.6" y="110.4">39</text>
<text x="160.6" y="112.9">40</text>
<text x="189.8" y="110.4">19</text>
<text x="189.8" y="112.9">20</text>
<text x="370.7" y="112.9">1</text>
<text x="366.9" y="118.8" transform="rotate(-90 366.9 118.8)">1</text>
<text x="370.7" y="115.4">2</text>
<text x="229.1" y="159.9">1</text>
<text x="239.3" y="159.9">1</text>
<text x="252" y="159.9">3</text>
<text x="264.7" y="159.9">1</text>
<text x="277.4" y="159.9">3</text>
<text x="246.2" y="167.1" transform="rotate(-90 246.2 167.1)">2</text>
<text x="271.6" y="167.1" transform="rotate(-90 271.6 167.1)">2</text>
<text x="145.3" y="171.3">1</text>
<text x="145.3" y="173.9">2</text>
<text x="165.6" y="171.3">1</text>
<text x="234.8" y="172.2" transform="rotate(-90 234.8 172.2)">1</text>
<text x="246.2" y="172.2" transform="rotate(-90 246.2 172.2)">1</text>
<text x="260.2" y="172.2" transform="rotate(-90 260.2 172.2)">1</text>
<text x="271.6" y="172.2" transform="rotate(-90 271.6 172.2)">1</text>
<text x="288.2" y="172.2" transform="rotate(-90 288.2 172.2)">1</text>
<text x="152.3" y="177.3" transform="rotate(-90 152.3 177.3)">1</text>
<text x="159.9" y="180.4" transform="rotate(-90 159.9 180.4)">1</text>
<text x="59.6" y="190" transform="rotate(-90 59.6 190)">1</text>
<text x="159.9" y="186.8" transform="rotate(-90 159.9 186.8)">2</text>
<text x="161.2" y="187.8">1</text>
<text x="161.2" y="190.4">2</text>
<text x="59.6" y="203.9" transform="rotate(-90 59.6 203.9)">1</text>
<text x="159.9" y="202.7" transform="rotate(-90 159.9 202.7)">1</text>
</g>
<g font-size="1.3" fill="#939391">
<text x="64.2" y="167.1">Reference: MCU1</text>
<text x="74.6" y="186.4">5V</text>
<text x="74.6" y="188.9">5V</text>
<text x="74.6" y="191.5">3.3V</text>
<text x="88.9" y="186.4">GND</text>
<text x="88.9" y="188.9">GND</text>
<text x="88.9" y="191.5">GND</text>
<text x="74.6" y="194">3.3V</text>
<text x="74.6" y="196.5">3.3V</text>
<text x="85.8" y="196.5">GPIO15</text>
<text x="88.9" y="194">GND</text>
<text x="74.6" y="199.1">GPIO13</text>
<text x="74.6" y="201.6">GND</text>
<text x="87.1" y="199.1">GPIO2</text>
<text x="87.1" y="201.6">GPIO0</text>
<text x="74.6" y="204.2">GPIO12</text>
<text x="74.6" y="206.7">GPIO14</text>
<text x="74.6" y="209.2">GPIO27</text>
<text x="85.8" y="206.7">GPIO16</text>
<text x="85.8" y="209.2">GPIO17</text>
<text x="87.1" y="204.2">GPIO4</text>
<text x="74.6" y="211.8">GPIO26</text>
<text x="74.6" y="214.3">GPIO25</text>
<text x="85.8" y="214.3">GPIO18</text>
<text x="87.1" y="211.8">GPIO5</text>
<text x="74.6" y="216.9">GPIO33</text>
<text x="74.6" y="219.4">GPIO32</text>
<text x="74.6" y="221.9">GPIO35</text>
<text x="85.8" y="216.9">GPIO19</text>
<text x="85.8" y="221.9">GPIO21</text>
<text x="88.9" y="219.4">GND</text>
<text x="74.6" y="224.5">GPIO34</text>
<text x="74.6" y="227">VN</text>
<text x="90.3" y="224.5">RX</text>
<text x="90.6" y="227">TX</text>
<text x="74.6" y="229.6">VP</text>
<text x="74.6" y="232.1">EN</text>
<text x="85.8" y="229.6">GPIO22</text>
<text x="85.8" y="232.1">GPIO23</text>
<text x="74.6" y="234.6">3.3V</text>
<text x="88.9" y="234.6">GND</text>
<text x="45.6" y="255.7">Value: ESP32-WROOM-32E (Freenove DevKitC, J1経由で外部接続・本基板には非実装)</text>
</g>
<g font-size="1.3" fill="#a5a4a2">
<text x="68.5" y="185.3">1</text>
<text x="97.1" y="185.3">21</text>
<text x="68.5" y="187.8">2</text>
<text x="68.5" y="190.4">3</text>
<text x="97.1" y="187.8">22</text>
<text x="97.1" y="190.4">23</text>
<text x="68.5" y="192.9">4</text>
<text x="68.5" y="195.4">5</text>
<text x="68.5" y="198">6</text>
<text x="97.1" y="192.9">24</text>
<text x="97.1" y="195.4">25</text>
<text x="97.1" y="198">26</text>
<text x="68.5" y="200.5">7</text>
<text x="68.5" y="203.1">8</text>
<text x="97.1" y="200.5">27</text>
<text x="97.1" y="203.1">28</text>
<text x="67.9" y="208.1">10</text>
<text x="68.5" y="205.6">9</text>
<text x="97.1" y="205.6">29</text>
<text x="97.1" y="208.1">30</text>
<text x="67.9" y="210.7">11</text>
<text x="67.9" y="213.2">12</text>
<text x="67.9" y="215.8">13</text>
<text x="97.1" y="210.7">31</text>
<text x="97.1" y="213.2">32</text>
<text x="97.1" y="215.8">33</text>
<text x="67.9" y="218.3">14</text>
<text x="67.9" y="220.8">15</text>
<text x="97.1" y="218.3">34</text>
<text x="97.1" y="220.8">35</text>
<text x="67.9" y="223.4">16</text>
<text x="67.9" y="225.9">17</text>
<text x="97.1" y="223.4">36</text>
<text x="97.1" y="225.9">37</text>
<text x="67.9" y="228.5">18</text>
<text x="67.9" y="231">19</text>
<text x="67.9" y="233.5">20</text>
<text x="97.1" y="228.5">38</text>
<text x="97.1" y="231">39</text>
<text x="97.1" y="233.5">40</text>
</g>
<g font-size=".5" fill="#a90000">
<text x="96.2" y="75.9">7</text>
<text x="116.6" y="75.9">1</text>
<text x="96" y="83.5">10</text>
<text x="96.2" y="78.5">8</text>
<text x="96.2" y="81">9</text>
<text x="116.6" y="78.5">2</text>
<text x="116.6" y="81">3</text>
<text x="116.6" y="83.5">4</text>
<text x="96" y="86.1">11</text>
<text x="96" y="88.6">12</text>
<text x="116.6" y="86.1">5</text>
<text x="116.6" y="88.6">6</text>
</g>
</svg>
